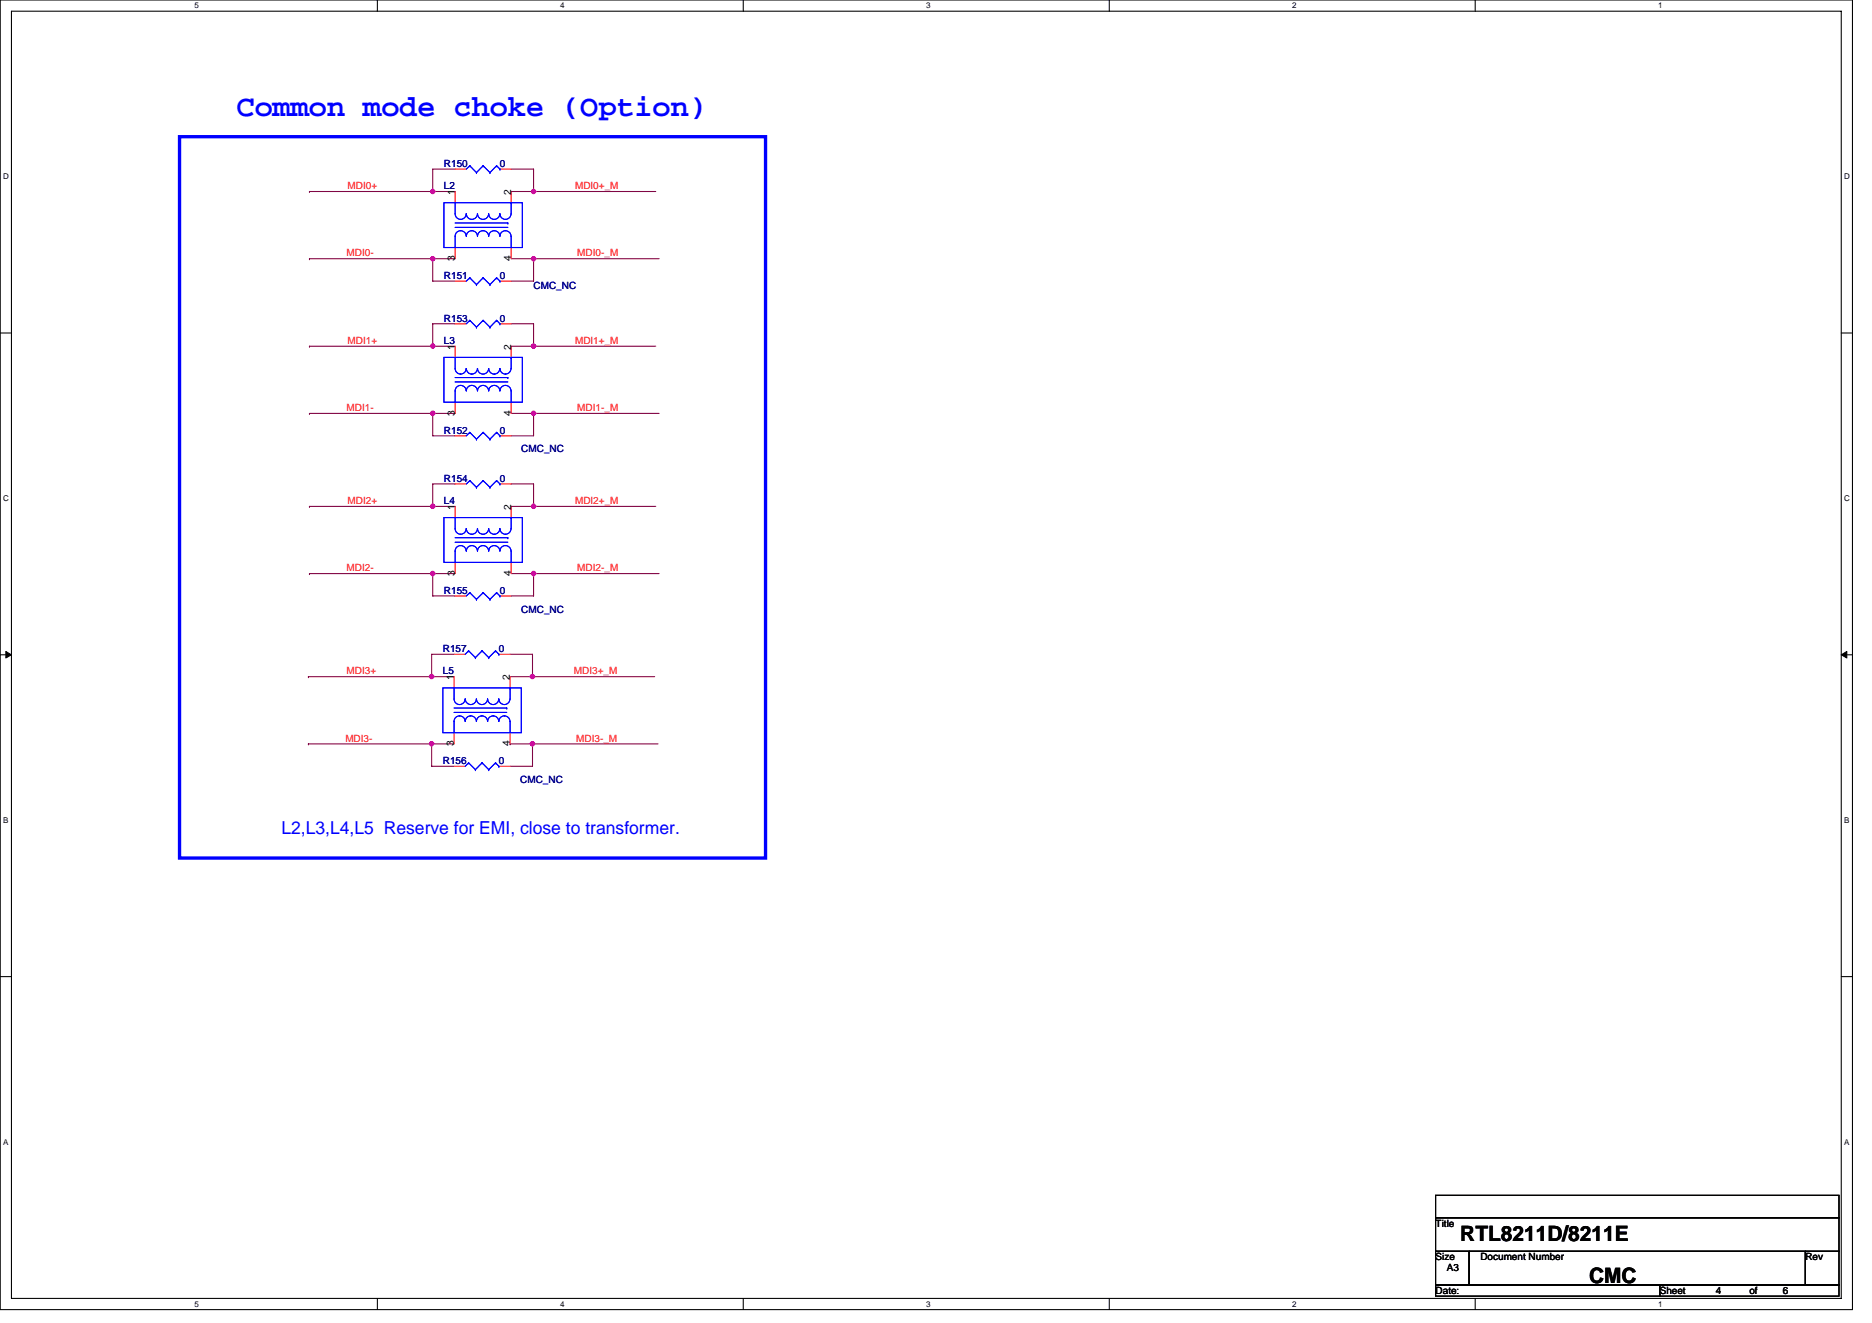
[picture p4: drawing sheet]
<svg xmlns="http://www.w3.org/2000/svg" width="297mm" height="210mm" viewBox="0 0 297 210" stroke-linecap="round" stroke-linejoin="round" font-family="sans-serif">
<path d="M0 0h293.9v207.9h-293.9zM1.8 1.8h290.4v204.3h-290.4z" fill="none" stroke="#000" stroke-width=".17"/>
<g fill="#fff">
<path d="M30.8 .2h.7v1.4h-.7z"/>
<path d="M30.8 206.3h.7v1.4h-.7z"/>
</g>
<path d="M59.9 0v1.8M59.9 206.1v1.8" fill="none" stroke="#000" stroke-width=".17"/>
<g fill="#fff">
<path d="M88.9 .2h.7v1.4h-.7z"/>
<path d="M88.9 206.3h.7v1.4h-.7z"/>
</g>
<path d="M117.9 0v1.8M117.9 206.1v1.8" fill="none" stroke="#000" stroke-width=".17"/>
<g fill="#fff">
<path d="M147 .2h.7v1.4h-.7z"/>
<path d="M147 206.3h.7v1.4h-.7z"/>
</g>
<path d="M176 0v1.8M176 206.1v1.8" fill="none" stroke="#000" stroke-width=".17"/>
<g fill="#fff">
<path d="M205 .2h.7v1.4h-.7z"/>
<path d="M205 206.3h.7v1.4h-.7z"/>
</g>
<path d="M234.1 0v1.8M234.1 206.1v1.8" fill="none" stroke="#000" stroke-width=".17"/>
<g fill="#fff">
<path d="M263.1 .2h.7v1.4h-.7z"/>
<path d="M263.1 206.3h.7v1.4h-.7z"/>
<path d="M.5 27.3h.9v1.4h-.9z"/>
<path d="M292.6 27.3h.9v1.4h-.9z"/>
<path d="M.5 78.4h.9v1.4h-.9z"/>
<path d="M292.6 78.4h.9v1.4h-.9z"/>
</g>
<path d="M0 52.9h1.8M292.2 52.9h1.7" fill="none" stroke="#000" stroke-width=".17"/>
<g fill="#fff">
<path d="M.5 129.5h.8v1.4h-.8z"/>
<path d="M292.6 129.5h.9v1.4h-.9z"/>
</g>
<path d="M0 103.9h1.8M292.2 103.9h1.7" fill="none" stroke="#000" stroke-width=".17"/>
<path d="M.9 103.4l.9 .5-.9 .5zM292.2 103.9l.8-.5v1z" fill="#000" stroke="#000" stroke-width=".16"/>
<g fill="#fff">
<path d="M.5 180.5h.8v1.4h-.8z"/>
<path d="M292.6 180.5h.9v1.4h-.9z"/>
</g>
<path d="M0 155h1.8M292.2 155h1.7M227.8 189.7h64v3.6h-64zM227.8 193.3h64v5.3h-64zM227.8 198.6h5.3v5.3h-5.3zM233.1 198.6h53.4v5.3h-53.4zM286.5 198.6h5.3v5.3h-5.3zM227.8 203.9h35.6v1.8h-35.6zM263.4 203.9h28.4v1.8h-28.4z" fill="none" stroke="#000" stroke-width=".17"/>
<g fill="none" stroke="#800040" stroke-width=".17">
<path d="M49.1 30.4h.1M49.1 30.4h23.1M68.7 30.4h.1M72.2 26.8h-3.5v3.6M81.1 30.4h3.6M81.1 26.8h3.6v3.6M84.7 30.4h.1M84.7 30.4h19.4M49.1 41.1h.1M49.1 54.9h.1M49.1 41.1h23.1M49.1 54.9h23.1"/>
<path d="M68.7 41.1v3.5h3.5M68.7 41.1h.1M68.7 54.9h.1M72.2 51.4h-3.5v3.5M81.1 41.1h3.6M81.1 54.9h3.6M81.1 51.4h3.6v3.5M84.7 41.1v3.5h-3.6M84.7 41.1h.1M84.7 54.9h.1M84.7 41.1h19.9M84.7 54.9h19.4"/>
<path d="M49.1 65.6h.1M49.1 65.6h23.1M68.7 65.6v3.6h3.5M68.7 65.6h.1M72.2 76.8h-3.5v3.6M81.1 65.6h3.6M81.1 76.8h3.6v3.6M84.7 65.6v3.6h-3.6M84.7 65.6h.1M84.7 65.6h19.9M49.1 80.4h.1M49.1 91h.1"/>
<path d="M49.1 80.4h23.1M49.1 91h23.1M68.7 91v3.6h3.5M68.7 80.4h.1M68.7 91h.1M81.1 80.4h3.6M81.1 91h3.6M84.7 91v3.6h-3.6M84.7 80.4h.1M84.7 91h.1M84.7 80.4h19.4M84.7 91h19.9"/>
<path d="M48.9 107.4h.1M48.9 118.1h.1M48.9 107.4h23.1M48.9 118.1h23.1M68.5 118.1v3.5h3.5M68.5 107.4h.1M68.5 118.1h.1M72 103.8h-3.5v3.6M80.9 107.4h3.6M80.9 103.8h3.6v3.6M80.9 118.1h.1M80.9 118.1h23.5"/>
<path d="M84.5 118.1v3.5h-3.6M84.5 107.4h.1M84.5 118.1h.1M84.5 107.4h19.4"/>
</g>
<g fill="#f0f" stroke="#f0f" stroke-width=".17">
<circle cx="84.7" cy="30.4" r=".34"/>
<circle cx="84.7" cy="41.1" r=".34"/>
<circle cx="68.7" cy="30.4" r=".34"/>
<circle cx="68.7" cy="41.1" r=".34"/>
<circle cx="84.7" cy="54.9" r=".34"/>
<circle cx="84.7" cy="65.6" r=".34"/>
<circle cx="68.7" cy="54.9" r=".34"/>
<circle cx="68.7" cy="65.6" r=".34"/>
<circle cx="84.7" cy="80.4" r=".34"/>
<circle cx="84.7" cy="91" r=".34"/>
<circle cx="68.7" cy="80.4" r=".34"/>
<circle cx="68.7" cy="91" r=".34"/>
<circle cx="84.5" cy="107.4" r=".35"/>
<circle cx="84.5" cy="118" r=".35"/>
<circle cx="68.5" cy="107.4" r=".35"/>
<circle cx="68.5" cy="118" r=".35"/>
</g>
<path d="M28.5 21.7h93v114.5h-93z" fill="none" stroke="#00f" stroke-width=".53"/>
<g fill="none" stroke="#f00" stroke-width=".17">
<path d="M72.2 26.8h1.8M72.2 30.4v1.8M72.2 39.3v1.8M79.3 26.8h1.8M81.1 30.4v1.8M81.1 39.3v1.8M72.2 54.9v1.8M72.2 44.6h1.8M72.2 51.4h1.8M79.3 44.6h1.8M79.3 51.4h1.8M81.1 54.9v1.8"/>
<path d="M72.2 63.8v1.8M72.2 76.8h1.8M72.2 69.2h1.8M79.3 76.8h1.8M79.3 69.2h1.8M81.1 63.8v1.8M72.2 80.4v1.7M72.2 89.3v1.7M72.2 94.6h1.8M79.3 94.6h1.8M81.1 80.4v1.7M81.1 89.3v1.7"/>
<path d="M72 107.4v1.8M72 116.3v1.8M72 103.8h1.8M79.2 103.8h1.7M80.9 107.4v1.8M80.9 116.3v1.8M72 121.6h1.8M79.2 121.6h1.7"/>
</g>
<g fill="none" stroke="#00f" stroke-width=".17">
<path d="M70.4 32.2h12.5v7.1h-12.5zM72.2 37.5a.88 .88 0 0 1 .9-.9 .88 .88 0 0 1 .9 .9 .89 .89 0 0 1 .9-.9 .89 .89 0 0 1 .9 .9 .89 .89 0 0 1 .8-.9 .89 .89 0 0 1 .9 .9M72.2 37.5v1.8M72.2 33.9a.89 .89 0 0 0 .9 .9 .89 .89 0 0 0 .9-.9 .89 .89 0 0 0 .9 .9 .89 .89 0 0 0 .9-.9 .88 .88 0 0 0 .9 .9 .88 .88 0 0 0 .8-.9M72.2 32.2v1.8M72.2 36.1h8.4M72.2 35.4h8.4M74.5 26.3h.1M74.5 26.3l-.5 .5M74.5 26.3l1.1 1.1M75.6 27.4h.1M76.7 26.3h.1"/>
<path d="M76.7 26.3l-1.1 1.1M76.7 26.3l1 1.1M77.6 37.5a.88 .88 0 0 1 .8-.9 .88 .88 0 0 1 .9 .9M77.6 33.9a.88 .88 0 0 0 .8 .9 .88 .88 0 0 0 .9-.9M77.7 27.4h.1M78.8 26.3h.1M78.8 26.3l-1.1 1.1M78.8 26.3l.5 .5M79.3 26.8h.1M79.3 37.5a.88 .88 0 0 1 .9-.9 .88 .88 0 0 1 .9 .9M79.3 33.9a.88 .88 0 0 0 .9 .9 .88 .88 0 0 0 .9-.9M80.6 35.4h.1"/>
<path d="M81.1 37.5v1.8M81.1 32.2h.1M81.1 32.2v1.8M70.4 56.7h12.5v7.1h-12.5zM72.2 58.5a.89 .89 0 0 0 .9 .9 .89 .89 0 0 0 .9-.9 .89 .89 0 0 0 .9 .9 .89 .89 0 0 0 .9-.9 .88 .88 0 0 0 .9 .9 .88 .88 0 0 0 .8-.9M72.2 56.7v1.8M72.2 59.9h8.4M74.5 44.1h.1M74.5 50.8h.1M74.5 44.1l-.5 .5M74.5 44.1l1.1 1.1M74.5 50.8l-.5 .6"/>
<path d="M74.5 50.8l1.1 1.1M75.6 45.2h.1M75.6 51.9h.1M76.7 44.1h.1M76.7 50.8h.1M76.7 44.1l-1.1 1.1M76.7 44.1l1 1.1M76.7 50.8l-1.1 1.1M76.7 50.8l1 1.1M77.6 58.5a.88 .88 0 0 0 .8 .9 .88 .88 0 0 0 .9-.9M77.7 45.2h.1M77.7 51.9h.1"/>
<path d="M78.8 44.1h.1M78.8 50.8h.1M78.8 44.1l-1.1 1.1M78.8 44.1l.5 .5M78.8 50.8l-1.1 1.1M78.8 50.8l.5 .6M79.3 58.5a.88 .88 0 0 0 .9 .9 .88 .88 0 0 0 .9-.9M79.3 44.6h.1M79.3 51.4h.1M80.6 59.9h.1M81.1 56.7h.1M81.1 56.7v1.8"/>
<path d="M72.2 60.6h8.4M74.5 76.3h.1M74.5 68.6h.1M74.5 76.3l-.5 .5M74.5 76.3l1.1 1M74.5 68.6l-.5 .6M74.5 68.6l1.1 1.1M75.6 77.3h.1M75.6 69.7h.1M76.7 76.3h.1M76.7 68.6h.1M76.7 76.3l-1.1 1"/>
<path d="M76.7 76.3l1 1M76.7 68.6l-1.1 1.1M76.7 68.6l1 1.1M77.5 62a.89 .89 0 0 0-.9-.8 .89 .89 0 0 0-.8 .8 .89 .89 0 0 0-.9-.8 .89 .89 0 0 0-.9 .8 .88 .88 0 0 0-.9-.8 .88 .88 0 0 0-.9 .9v1.7M77.6 62a.88 .88 0 0 1 .8-.8 .88 .88 0 0 1 .9 .8M77.7 77.3h.1M77.7 69.7h.1M78.8 76.3h.1M78.8 68.6h.1M78.8 76.3l-1.1 1M78.8 76.3l.5 .5M78.8 68.6l-1.1 1.1"/>
<path d="M78.8 68.6l.5 .6M79.3 62a.88 .88 0 0 1 .9-.8 .88 .88 0 0 1 .9 .8M79.3 76.8h.1M79.3 69.2h.1M81.1 62.1v1.7M70.4 82.1h12.5v7.2h-12.5zM72.2 83.9a.89 .89 0 0 0 .9 .9 .89 .89 0 0 0 .9-.9 .89 .89 0 0 0 .9 .9 .89 .89 0 0 0 .9-.9 .88 .88 0 0 0 .9 .9 .88 .88 0 0 0 .8-.9M72.2 82.1v1.8M72.2 86.1h8.4M72.2 85.3h8.4M74.5 94.1h.1M74.5 94.1l-.5 .5"/>
<path d="M74.5 94.1l1.1 1M75.6 95.1h.1M76.7 94.1h.1M76.7 94.1l-1.1 1M76.7 94.1l1 1M77.5 87.5a.89 .89 0 0 0-.9-.9 .89 .89 0 0 0-.8 .9 .89 .89 0 0 0-.9-.9 .89 .89 0 0 0-.9 .9 .88 .88 0 0 0-.9-.9 .88 .88 0 0 0-.9 .9v1.8M77.6 87.5a.88 .88 0 0 1 .8-.9 .88 .88 0 0 1 .9 .9M77.6 83.9a.88 .88 0 0 0 .8 .9 .88 .88 0 0 0 .9-.9M77.7 95.1h.1M78.8 94.1h.1M78.8 94.1l-1.1 1M78.8 94.1l.5 .5"/>
<path d="M79.3 94.6h.1M79.3 87.5a.88 .88 0 0 1 .9-.9 .88 .88 0 0 1 .9 .9M79.3 83.9a.88 .88 0 0 0 .9 .9 .88 .88 0 0 0 .9-.9M80.6 85.3h.1M81.1 87.5v1.8M81.1 82.1h.1M81.1 82.1v1.8M70.3 109.2h12.4v7.1h-12.4zM72 114.5a.88 .88 0 0 1 .9-.9 .88 .88 0 0 1 .9 .9 .89 .89 0 0 1 .9-.9 .89 .89 0 0 1 .9 .9M72 114.5v1.8M72 109.2v1.8a.88 .88 0 0 0 .9 .8 .88 .88 0 0 0 .9-.9 .89 .89 0 0 0 .9 .9 .89 .89 0 0 0 .9-.9M72 113.1h8.4"/>
<path d="M72 112.4h8.4M74.4 103.3h.1M74.4 103.3l-.6 .5M74.4 103.3l1 1.1M75.4 104.4h.1M75.6 114.5a.88 .88 0 0 1 .9-.9 .88 .88 0 0 1 .9 .9M75.6 110.9a.88 .88 0 0 0 .9 .9 .88 .88 0 0 0 .9-.9M76.5 103.3h.1M76.5 103.3l-1.1 1.1M76.5 103.3l1.1 1.1M77.4 114.5a.88 .88 0 0 1 .9-.9 .88 .88 0 0 1 .8 .9M77.4 110.9a.88 .88 0 0 0 .9 .9 .88 .88 0 0 0 .8-.9"/>
<path d="M77.6 104.4h.1M78.6 103.3h.1M78.6 103.3l-1 1.1M78.6 103.3l.6 .5M79.2 114.5a.88 .88 0 0 1 .8-.9 .88 .88 0 0 1 .9 .9M79.2 103.8h.1M80.4 112.4h.1M80.9 114.5v1.8M80.9 109.2h.1M80.9 109.2v1.7a.88 .88 0 0 1-.9 .9 .88 .88 0 0 1-.8-.9M74.4 121.1h.1M74.4 121.1l-.6 .5"/>
<path d="M74.4 121.1l1 1.1M75.4 122.2h.1M76.5 121.1h.1M76.5 121.1l-1.1 1.1M76.5 121.1l1.1 1.1M77.6 122.2h.1M78.6 121.1h.1M78.6 121.1l-1 1.1M78.6 121.1l.6 .5M79.2 121.6h.1"/>
</g>
<text font-size="4.8" fill="#00f" x="37.5" y="18.4">Common mode choke (Option)</text>
<g font-size="3.4">
<text x="231.7" y="196.9">RTL8211D/8211E</text>
<text x="252.2" y="203.7">CMC</text>
</g>
<text font-size="2.8" fill="#00f" x="44.7" y="132.3">L2,L3,L4,L5 Reserve for EMI, close to transformer.</text>
<g font-size="1.6" fill="#000080">
<text x="70.4" y="26.5">R150</text>
<text x="79.3" y="26.5">0</text>
<text x="70.4" y="30">L2</text>
<text x="70.4" y="44.3">R151</text>
<text x="79.3" y="44.3">0</text>
<text x="84.7" y="45.9">CMC_NC</text>
<text x="70.4" y="51">R153</text>
<text x="79.3" y="51">0</text>
<text x="70.4" y="54.6">L3</text>
<text x="70.4" y="68.8">R152</text>
<text x="79.3" y="68.8">0</text>
<text x="82.7" y="71.8">CMC_NC</text>
<text x="70.4" y="76.5">R154</text>
<text x="79.3" y="76.5">0</text>
<text x="70.4" y="80">L4</text>
<text x="70.4" y="94.2">R155</text>
<text x="79.3" y="94.2">0</text>
<text x="82.7" y="97.3">CMC_NC</text>
<text x="70.3" y="107">L5</text>
<text x="70.3" y="103.5">R157</text>
<text x="79.2" y="103.5">0</text>
<text x="70.3" y="121.3">R156</text>
<text x="79.2" y="121.3">0</text>
<text x="82.5" y="124.3">CMC_NC</text>
</g>
<g font-size="1.6" fill="#f00">
<text x="55.2" y="30">MDI0+</text>
<text x="91.2" y="30">MDI0+_M</text>
<text x="55" y="40.7">MDI0-</text>
<text x="91.6" y="40.7">MDI0-_M</text>
<text x="55.2" y="54.6">MDI1+</text>
<text x="91.2" y="54.6">MDI1+_M</text>
<text x="55" y="65.3">MDI1-</text>
<text x="91.6" y="65.3">MDI1-_M</text>
<text x="55.2" y="80">MDI2+</text>
<text x="91.2" y="80">MDI2+_M</text>
<text x="55" y="90.7">MDI2-</text>
<text x="91.6" y="90.7">MDI2-_M</text>
<text x="55" y="107">MDI3+</text>
<text x="91.1" y="107">MDI3+_M</text>
<text x="54.8" y="117.7">MDI3-</text>
<text x="91.4" y="117.7">MDI3-_M</text>
</g>
<g font-size="1.6">
<text x="72.2" y="30.9" transform="rotate(-90 72.2 30.9)">1</text>
<text x="81.1" y="30.9" transform="rotate(-90 81.1 30.9)">2</text>
<text x="72.2" y="41.4" transform="rotate(-90 72.2 41.4)">3</text>
<text x="81.1" y="41.4" transform="rotate(-90 81.1 41.4)">4</text>
<text x="72.2" y="55.5" transform="rotate(-90 72.2 55.5)">1</text>
<text x="81.1" y="55.5" transform="rotate(-90 81.1 55.5)">2</text>
<text x="72.2" y="66" transform="rotate(-90 72.2 66)">3</text>
<text x="81.1" y="66" transform="rotate(-90 81.1 66)">4</text>
<text x="72.2" y="80.9" transform="rotate(-90 72.2 80.9)">1</text>
<text x="81.1" y="80.9" transform="rotate(-90 81.1 80.9)">2</text>
<text x="72.2" y="91.4" transform="rotate(-90 72.2 91.4)">3</text>
<text x="81.1" y="91.4" transform="rotate(-90 81.1 91.4)">4</text>
<text x="72" y="107.9" transform="rotate(-90 72 107.9)">1</text>
<text x="80.9" y="107.9" transform="rotate(-90 80.9 107.9)">2</text>
<text x="72" y="118.4" transform="rotate(-90 72 118.4)">3</text>
<text x="80.9" y="118.4" transform="rotate(-90 80.9 118.4)">4</text>
<text x="227.8" y="194.7">Title</text>
<text x="227.8" y="200">Size</text>
<text x="229.6" y="201.8">A3</text>
<text x="234.9" y="200">Document Number</text>
<text x="286.5" y="200">Rev</text>
<text x="227.8" y="205.4">Date:</text>
<text x="263.4" y="205.4">Sheet</text>
<text x="272.2" y="205.4">4</text>
<text x="277.6" y="205.4">of</text>
<text x="282.9" y="205.4">6</text>
</g>
<g font-size="1.3">
<text x="30.8" y="1.3">5</text>
<text x="88.9" y="1.3">4</text>
<text x="147" y="1.3">3</text>
<text x="205" y="1.3">2</text>
<text x="263.1" y="1.3">1</text>
<text x=".5" y="28.4">D</text>
<text x="292.6" y="28.4">D</text>
<text x=".5" y="79.5">C</text>
<text x="292.6" y="79.5">C</text>
<text x=".5" y="130.6">B</text>
<text x="292.6" y="130.6">B</text>
<text x=".5" y="181.7">A</text>
<text x="292.6" y="181.7">A</text>
<text x="30.8" y="207.4">5</text>
<text x="88.9" y="207.4">4</text>
<text x="147" y="207.4">3</text>
<text x="205" y="207.4">2</text>
<text x="263.1" y="207.4">1</text>
</g>
</svg>
